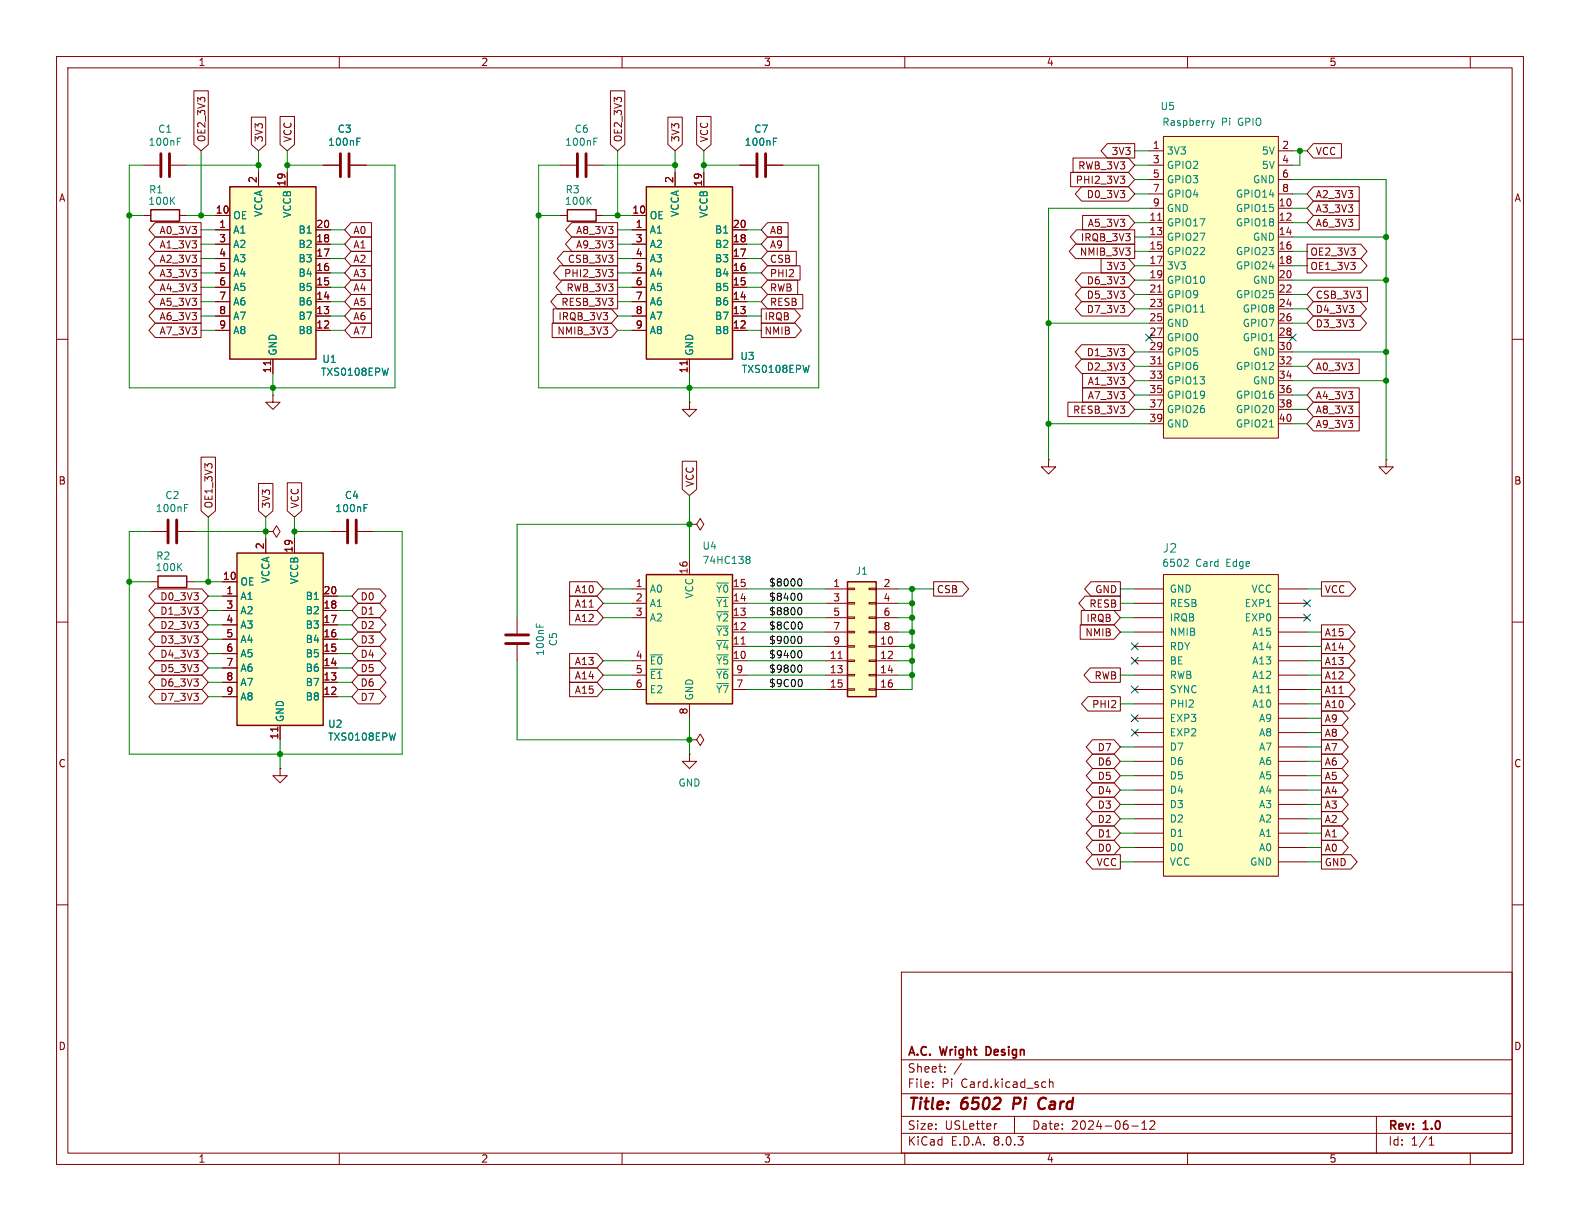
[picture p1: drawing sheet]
<svg xmlns="http://www.w3.org/2000/svg" width="279mm" height="216mm" viewBox="0 0 279 216" stroke-linecap="round" stroke-linejoin="round" font-family="sans-serif">
<g fill="none" stroke="#840000" stroke-width=".18">
<path d="M10 10h259.4v195.9h-259.4zM12 12h255.4v191.9h-255.4zM60 10v2M110 10v2M160 10v2M210 10v2M260 10v2M10 60h2M267.4 60h2M10 110h2M267.4 110h2M10 160h2"/>
<path d="M267.4 160h2M159.4 171.9h108v32h-108zM159.4 197.4h108M159.4 193.4h108M159.4 187.4h108M164.9 192.1v.2M164.9 191.4v.1M167.1 189.4v.2M167.1 188.7v.1M170 188l-1.3 1.9M176.3 198.7l-.3 .1M179.4 197.4v3"/>
<path d="M185.6 190.8v1.5M185.6 191.4l.2-.1 .3 .1 .1 .9M200.1 199.1h1.2M201.9 199.7h.9M201.9 198.6l.5-.4v1.5M203.4 198.3l.5-.1 .2 .1 .1 .3-.9 1.1h.9M243.4 197.4v6.5M60 203.9v2M110 203.9v2M159.4 200.4h108M160 203.9v2M210 203.9v2"/>
<path d="M252.7 202.5h.9M252.7 201.4l.4-.4v1.5M260 203.9v2"/>
</g>
<path d="M179.4 194.1l-.3 2M183.7 195.8a.68 .68 0 0 0 1 .2M184.6 194.1a.77 .77 0 0 0-.8 .5" fill="none" stroke="#840000" stroke-width=".4"/>
<path d="M174.7 185.1h-.3v1.5h.3" fill="none" stroke="#840000" stroke-width=".3"/>
<path d="M205.7 101.6h20.4v53.3h-20.4z" fill="#ffffc2"/>
<g fill="none" stroke="#840000" stroke-width=".18">
<path d="M121.9 71.1v1.3h1.3l-1.3 1.3-1.3-1.3h1.3M121.9 71.1h.1M91.4 109.2v2.8M91.4 114v2.8M200.7 119.4h5M200.7 116.8h5M200.7 114.3h5M200.7 111.8h5M200.7 109.2h5M200.7 106.7h5M200.7 104.1h5M205.7 101.6h20.4v53.3h-20.4z"/>
<path d="M226.1 119.4h5M226.1 116.8h5M226.1 114.3h5M226.1 111.8h5M226.1 109.2h5M226.1 106.7h5M226.1 104.1h5M121.9 130.8h1.3l.6-1 .7 1-.7 1-.6-1M121.9 130.8h.1M200.7 124.5h5M200.7 121.9h5M200.7 139.7h5"/>
<path d="M200.7 137.2h5M200.7 134.6h5M200.7 132.1h5M200.7 129.5h5M200.7 127h5M226.1 124.5h5M226.1 121.9h5M226.1 139.7h5M226.1 137.2h5M226.1 134.6h5M226.1 132.1h5M226.1 129.5h5"/>
<path d="M226.1 127h5M200.7 149.9h5M200.7 147.3h5M200.7 144.8h5M200.7 142.2h5M200.7 152.4h5M226.1 149.9h5M226.1 147.3h5M226.1 144.8h5M226.1 142.2h5M226.1 152.4h5"/>
</g>
<path d="M209.9 98.9l.2 .2v.3l-.8 .7h.8M94.8 110.3v.6M95.4 110.5v.4" fill="none" stroke="#008484" stroke-width=".18"/>
<path d="M89.4 113.8h4.1M89.4 112.3h4.1" fill="none" stroke="#840000" stroke-width=".51"/>
<path d="M149.9 102.9h5v20.3h-5z" fill="#ffffc2"/>
<g fill="none" stroke="#840000" stroke-width=".18">
<path d="M146 104.1h3.9M146 114.3h3.9M146 116.8h3.9M146 119.4h3.9M146 106.7h3.9M146 109.2h3.9M146 111.8h3.9M148.2 116.4h.7M149.9 119.3h1.2v.2h-1.2zM149.9 116.7h1.2v.3h-1.2zM149.9 114.2h1.2v.2h-1.2zM149.9 111.6h1.2v.3h-1.2z"/>
<path d="M149.9 109.1h1.2v.2h-1.2zM149.9 106.6h1.2v.2h-1.2zM149.9 104h1.2v.3h-1.2zM153.7 119.3h1.2v.2h-1.2zM153.7 116.7h1.2v.3h-1.2zM153.7 114.2h1.2v.2h-1.2zM153.7 111.6h1.2v.3h-1.2zM153.7 109.1h1.2v.2h-1.2zM153.7 106.6h1.2v.2h-1.2zM153.7 104h1.2v.3h-1.2zM154.9 104.1h3.8M154.9 114.3h3.8"/>
<path d="M154.9 116.8h3.8M154.9 119.4h3.8M154.9 106.7h3.8M154.9 109.2h3.8M154.9 111.8h3.8M146 121.9h3.9M149.9 121.8h1.2v.2h-1.2zM153.7 121.8h1.2v.2h-1.2zM154.9 121.9h3.8"/>
</g>
<path d="M149.9 102.9h5v20.3h-5z" fill="none" stroke="#840000" stroke-width=".25"/>
<path d="M114.3 101.6h15.2v22.9h-15.2z" fill="#ffffc2"/>
<path d="M114.3 101.6h15.2v22.9h-15.2z" fill="none" stroke="#840000" stroke-width=".25"/>
<g fill="none" stroke="#840000" stroke-width=".18">
<path d="M47 94h1.3l.6-1 .6 1-.6 1-.6-1M47 94h.1M121.9 92.7h1.3l.6-1 .7 1-.7 1-.6-1M121.9 92.7h.1M121.9 99.1v2.5M111.8 104.1h2.5M111.8 116.8h2.5M111.8 109.2h2.5M111.8 106.7h2.5M111.8 119.4h2.5M129.5 104.1h2.6M129.5 116.8h2.6"/>
<path d="M129.5 114.3h2.6M129.5 111.8h2.6M129.5 109.2h2.6M129.5 106.7h2.6M129.5 119.4h2.6M131.1 113.9h.7M111.8 121.9h2.5M121.9 133.4v1.2h1.3l-1.3 1.3-1.3-1.3h1.3M121.9 133.4h.1M121.9 124.5v2.5M129.5 121.9h2.6"/>
</g>
<path d="M132 98.9h.1M132 98.4h.4l.2 .1v.2l-.2 .2M132.1 98.9h.3M132.1 98.9l-.1 .1M132.4 98.9l.2 .3v.3l-.2 .1h-.4M115 115.8h2.1M126.8 103.1h2" fill="none" stroke="#008484" stroke-width=".18"/>
<path d="M114.3 33h15.2v30.5h-15.2z" fill="#ffffc2"/>
<path d="M114.3 33h15.2v30.5h-15.2zM27.9 101.9h5.1v2h-5.1z" fill="none" stroke="#840000" stroke-width=".25"/>
<g fill="none" stroke="#840000" stroke-width=".18">
<path d="M111.8 38.1h2.5M119.4 30.5v2.5M124.5 30.5v2.5M130.8 29.2h2.8M135.6 29.2h2.8M111.8 40.6h2.5M111.8 58.4h2.5M111.8 55.9h2.5M111.8 53.3h2.5M111.8 50.8h2.5M111.8 48.3h2.5M111.8 45.7h2.5"/>
<path d="M111.8 43.2h2.5M129.5 40.6h2.6M129.5 58.4h2.6M129.5 55.9h2.6M129.5 53.3h2.6M129.5 50.8h2.6M129.5 48.3h2.6M129.5 45.7h2.6M129.5 43.2h2.6M121.5 63.8v.7M121.9 63.5v2.5M26.7 94h2.8"/>
<path d="M31.5 94h2.8M26.7 102.9h1.2M33 102.9h1.3"/>
</g>
<path d="M136.8 25h.4M136.8 24.4h.6M143.1 64.6l-.3 1.3M32.2 99.6l-.8 .8M32.6 89.8h.5M32.6 89.2h.6M31.6 100.2l.6 .7" fill="none" stroke="#008484" stroke-width=".18"/>
<path d="M133.9 27.2v4M135.4 27.2v4M29.7 91.9v4.1M31.2 91.9v4.1" fill="none" stroke="#840000" stroke-width=".51"/>
<path d="M40.6 33h15.3v30.5h-15.3z" fill="#ffffc2"/>
<path d="M40.6 33h15.3v30.5h-15.3zM100.3 37.1h5.1v2h-5.1z" fill="none" stroke="#840000" stroke-width=".25"/>
<g fill="none" stroke="#840000" stroke-width=".18">
<path d="M38.1 38.1h2.5M45.7 30.5v2.5M50.8 30.5v2.5M57.1 29.2h2.8M62 29.2h2.8M99.1 38.1h1.2M99.1 29.2h2.8M103.9 29.2h2.8M105.4 38.1h1.3M38.1 40.6h2.5M38.1 58.4h2.5M38.1 55.9h2.5"/>
<path d="M38.1 53.3h2.5M38.1 50.8h2.5M38.1 48.3h2.5M38.1 45.7h2.5M38.1 43.2h2.5M55.9 40.6h2.5M55.9 58.4h2.5M55.9 55.9h2.5M55.9 53.3h2.5M55.9 50.8h2.5M55.9 48.3h2.5M55.9 45.7h2.5"/>
<path d="M55.9 43.2h2.5M47.8 63.8v.7M48.3 69.9v1.2h1.2l-1.2 1.3-1.3-1.3h1.3M48.3 69.9h.1M48.3 63.5v2.5M245.1 81.3v1.3h1.3l-1.3 1.2-1.3-1.2h1.3M245.1 81.3h.1"/>
</g>
<path d="M63.1 25h.4M63.1 24.4h.6M104 35.4l.5 .7M104.5 34.9l-.7 .7M105 25h.4M105 24.4h.6M68.7 65.1l-.3 1.3" fill="none" stroke="#008484" stroke-width=".18"/>
<path d="M60.2 27.2v4M61.7 27.2v4M102.1 27.2v4M103.6 27.2v4" fill="none" stroke="#840000" stroke-width=".51"/>
<path d="M205.7 24.1h20.4v53.4h-20.4z" fill="#ffffc2"/>
<g fill="none" stroke="#840000" stroke-width=".18">
<path d="M203.2 26.7h2.5M203.2 36.8h2.5M203.2 39.4h2.5M203.2 29.2h2.5M203.2 31.8h2.5M203.2 34.3h2.5M204.7 39h.7M205.7 24.1h20.4v53.4h-20.4zM226.1 26.7h2.5M226.1 36.8h2.5M226.1 39.4h2.5M226.1 29.2h2.5"/>
<path d="M226.1 31.8h2.5M226.1 34.3h2.5M203.2 41.9h2.5M203.2 44.5h2.5M203.2 47h2.5M203.2 49.5h2.5M203.2 52.1h2.5M203.2 54.6h2.5M203.2 57.2h2.5M203.2 59.7h2.5M204.7 51.7h.7M226.1 41.9h2.5"/>
<path d="M226.1 44.5h2.5M226.1 47h2.5M226.1 49.5h2.5M226.1 52.1h2.5M226.1 54.6h2.5M226.1 57.2h2.5M226.1 59.7h2.5M203.2 62.2h2.5M203.2 64.8h2.5M203.2 67.3h2.5M203.2 69.9h2.5M203.2 72.4h2.5"/>
<path d="M203.2 74.9h2.5M204.7 64.4h.7M226.1 62.2h2.5M226.1 64.8h2.5M226.1 67.3h2.5M226.1 69.9h2.5M226.1 72.4h2.5M226.1 74.9h2.5M185.4 81.3v1.3h1.3l-1.3 1.2-1.3-1.2h1.3M185.4 81.3h.1"/>
</g>
<path d="M214.1 21.3l.3 .9M214.4 22.2l-.3 .4M214.7 21.3l-.3 .9M212.3 55.2h.7M224.5 75.5h.7" fill="none" stroke="#008484" stroke-width=".18"/>
<path d="M41.9 97.8h15.2v30.5h-15.2z" fill="#ffffc2"/>
<path d="M26.7 37.1h5v2h-5zM41.9 97.8h15.2v30.5h-15.2z" fill="none" stroke="#840000" stroke-width=".25"/>
<g fill="none" stroke="#840000" stroke-width=".18">
<path d="M34.3 16.1h2.5v9.5l-1.2 1.1-1.3-1.1zM107.9 16.1h2.6v9.5l-1.3 1.1-1.3-1.1zM25.4 38.1h1.3M25.4 29.2h2.8M27.5 39.4h8.1v2.5h-8.1l-1.2-1.3zM30.2 29.2h2.8M31.7 38.1h1.3M38.1 38.1h2.5M44.4 20.7h2.6v4.9l-1.3 1.1-1.3-1.1zM45.7 30.5v2.5M49.5 20.6h2.6v5l-1.3 1.1-1.3-1.1zM50.8 30.5v2.5"/>
<path d="M57.1 29.2h2.8M62 29.2h2.8M62.1 39.4h3.6v2.5h-3.6l-1.1-1.3zM101.1 39.4h8.1v2.5h-8.1l-1.1-1.3zM111.8 38.1h2.5M118.1 20.7h2.6v4.9l-1.3 1.1-1.3-1.1zM119.4 30.5v2.5M123.2 20.6h2.5v5l-1.2 1.1-1.3-1.1zM124.5 30.5v2.5M130.8 29.2h2.8M135.6 29.2h2.8M135.7 39.4h3.7v2.5h-3.7l-1.1-1.3z"/>
<path d="M189.3 30.5h10.2l1.2 1.3-1.2 1.2h-10.2zM189.7 27.9h9.8l1.2 1.3-1.2 1.3h-9.8zM191.3 33h8.2l1.2 1.3-1.2 1.3h-8.2l-1.2-1.3zM191.4 38.1h8.1l1.2 1.3-1.2 1.2h-8.1zM195.8 25.4h4.9v2.5h-4.9l-1.1-1.2zM198.1 31.2h.8l-.4 .4M198.6 31.6l.3 .3v.3l-.3 .2M232.3 25.4h4.9v2.5h-4.9l-1.2-1.2zM232.3 35.6h8.1v2.5h-8.1l-1.2-1.3zM232.3 38.1h8.1v2.5h-8.1l-1.2-1.2zM232.3 33h8.1v2.6h-8.1l-1.2-1.3zM27.5 57.1h8.1v2.6h-8.1l-1.2-1.3z"/>
<path d="M27.5 54.6h8.1v2.6h-8.1l-1.2-1.3zM27.5 52.1h8.1v2.5h-8.1l-1.2-1.3zM27.5 49.5h8.1v2.6h-8.1l-1.2-1.3zM27.5 47h8.1v2.5h-8.1l-1.2-1.2zM27.5 41.9h8.1v2.6h-8.1l-1.2-1.3zM27.5 44.4h8.1v2.6h-8.1l-1.2-1.3zM38.1 40.6h2.5M38.1 58.4h2.5M38.1 55.9h2.5M38.1 53.3h2.5M38.1 50.8h2.5M38.1 48.3h2.5"/>
<path d="M38.1 45.7h2.5M38.1 43.2h2.5M55.9 40.6h2.5M55.9 58.4h2.5M55.9 55.9h2.5M55.9 53.3h2.5M55.9 50.8h2.5M55.9 48.3h2.5M55.9 45.7h2.5M55.9 43.2h2.5M62.1 49.5h3.6v2.6h-3.6l-1.1-1.3zM62.1 57.1h3.6v2.6h-3.6l-1.1-1.3z"/>
<path d="M62.1 47h3.6v2.5h-3.6l-1.1-1.2zM62.1 52.1h3.6v2.5h-3.6l-1.1-1.3zM62.1 54.6h3.6v2.6h-3.6l-1.1-1.3zM62.1 44.4h3.6v2.6h-3.6l-1.1-1.3zM62.1 41.9h3.6v2.6h-3.6l-1.1-1.3zM97.6 57.1h10.5l1.1 1.3-1.1 1.3h-10.5zM97.8 54.6h10.3l1.1 1.3-1.1 1.3h-10.3zM98.5 52.1h10.7v2.5h-10.7l-1.1-1.3zM99 47h10.2v2.5h-10.2l-1.1-1.2zM99.4 49.5h9.8v2.6h-9.8l-1.1-1.3zM99.7 44.4h9.5v2.6h-9.5l-1.2-1.3zM101.1 41.9h8.1v2.6h-8.1l-1.1-1.3z"/>
<path d="M107.6 47.7h.8l-.4 .4M108.2 48.1l.2 .3v.3l-.2 .2M111.8 40.6h2.5M111.8 58.4h2.5M111.8 55.9h2.5M111.8 53.3h2.5M111.8 50.8h2.5M111.8 48.3h2.5M111.8 45.7h2.5M111.8 43.2h2.5M129.5 40.6h2.6M129.5 58.4h2.6"/>
<path d="M129.5 55.9h2.6M129.5 53.3h2.6M129.5 50.8h2.6M129.5 48.3h2.6M129.5 45.7h2.6M129.5 43.2h2.6M134.6 54.6h5.8l1.1 1.3-1.1 1.3h-5.8zM134.6 57.1h6l1.1 1.3-1.1 1.3h-6zM135.7 41.9h3.7v2.6h-3.7l-1.1-1.3zM135.7 52.1h6.3v2.5h-6.3l-1.1-1.3zM135.7 49.5h5.4v2.6h-5.4l-1.1-1.3zM135.7 47h5.8v2.5h-5.8l-1.1-1.2z"/>
<path d="M135.7 44.4h5.1v2.6h-5.1l-1.1-1.3zM190.2 43.2h10.5v2.5h-10.5l-1.1-1.2zM190.4 40.6h10.3v2.6h-10.3l-1.1-1.3zM191.3 53.3h8.2l1.2 1.3-1.2 1.3h-8.2l-1.2-1.3zM191.3 50.8h8.2l1.2 1.3-1.2 1.2h-8.2l-1.2-1.2zM191.3 48.3h8.2l1.2 1.2-1.2 1.3h-8.2l-1.2-1.3zM194.7 45.7h4.8l1.2 1.3-1.2 1.3h-4.8zM231.1 45.7h9.5l1.1 1.3-1.1 1.3h-9.5zM231.1 43.2h9.5l1.1 1.3-1.1 1.2h-9.5zM232.3 55.9h8.2l1.2 1.3-1.2 1.2h-8.2l-1.2-1.2zM232.3 53.3h8.2l1.2 1.3-1.2 1.3h-8.2l-1.2-1.3zM232.3 50.8h9.5v2.5h-9.5l-1.2-1.2z"/>
<path d="M47.8 63.8v.7M48.3 63.5v2.5M121.5 63.8v.7M121.9 63.5v2.5M188.8 71.1h10.7l1.2 1.3-1.2 1.3h-10.7zM191.3 63.5h8.2l1.2 1.3-1.2 1.2h-8.2l-1.2-1.2zM191.3 61h8.2l1.2 1.2-1.2 1.3h-8.2l-1.2-1.3zM191.4 66h8.1l1.2 1.3-1.2 1.3h-8.1zM191.4 68.6h8.1l1.2 1.3-1.2 1.2h-8.1zM232.3 68.6h8.1v2.5h-8.1l-1.2-1.2zM232.3 71.1h8.1v2.6h-8.1l-1.2-1.3zM232.3 73.7h8.1v2.5h-8.1l-1.2-1.3z"/>
<path d="M232.3 63.5h8.1v2.5h-8.1l-1.2-1.2zM35.6 80.8h2.5v9.5l-1.3 1.1-1.2-1.1zM45.7 85.5h2.6v4.8l-1.3 1.1-1.3-1.1zM47 95.3v2.5M50.8 85.4h2.5v4.9l-1.2 1.1-1.3-1.1zM52.1 95.3v2.5M58.4 94h2.8M63.2 94h2.8M120.6 81.6h2.6v4.9l-1.3 1.1-1.3-1.1zM27.4 111.8h8.3l1.1 1.2-1.1 1.3h-8.3l-1.1-1.3zM27.4 106.7h8.3l1.1 1.3-1.1 1.2h-8.3l-1.1-1.2zM27.4 109.2h8.3l1.1 1.3-1.1 1.3h-8.3l-1.1-1.3z"/>
<path d="M27.4 104.1h8.3l1.1 1.3-1.1 1.3h-8.3l-1.1-1.3zM27.4 114.3h8.3l1.1 1.3-1.1 1.2h-8.3l-1.1-1.2zM27.4 116.8h8.3l1.1 1.3-1.1 1.3h-8.3l-1.1-1.3zM27.4 119.4h8.3l1.1 1.3-1.1 1.2h-8.3l-1.1-1.2zM39.4 105.4h2.5M39.4 102.9h2.5M39.4 118.1h2.5M39.4 115.6h2.5M39.4 113h2.5M39.4 110.5h2.5M39.4 108h2.5M57.1 105.4h2.6"/>
<path d="M57.1 118.1h2.6M57.1 115.6h2.6M57.1 113h2.6M57.1 110.5h2.6M57.1 108h2.6M63.3 119.4h3.9l1.1 1.3-1.1 1.2h-3.9l-1.1-1.2zM63.3 116.8h3.9l1.1 1.3-1.1 1.3h-3.9l-1.1-1.3zM63.3 106.7h3.9l1.1 1.3-1.1 1.2h-3.9l-1.1-1.2zM63.3 104.1h3.9l1.1 1.3-1.1 1.3h-3.9l-1.1-1.3zM63.3 111.8h3.9l1.1 1.2-1.1 1.3h-3.9l-1.1-1.3zM63.3 109.2h3.9l1.1 1.3-1.1 1.3h-3.9l-1.1-1.3zM63.3 114.3h3.9l1.1 1.3-1.1 1.2h-3.9l-1.1-1.2z"/>
<path d="M100.7 115.6h4.9l1.1 1.2-1.1 1.3h-4.9zM100.7 118.1h4.9l1.1 1.3-1.1 1.3h-4.9zM100.7 105.4h4.9l1.1 1.3-1.1 1.3h-4.9zM100.7 102.9h4.9l1.1 1.2-1.1 1.3h-4.9zM100.7 107.9h4.9l1.1 1.3-1.1 1.3h-4.9zM165.1 102.9h5.1l1.1 1.2-1.1 1.3h-5.1zM191 110.5h6l1.1 1.3-1.1 1.2h-6zM191.2 107.9h5.8l1.1 1.3-1.1 1.3h-5.8zM191.9 105.4h6.2v2.6h-6.2l-1.1-1.3zM192.8 118.1h5.3v2.6h-5.3l-1.1-1.3zM192.9 102.9h5.2v2.5h-5.2l-1.1-1.3zM233.7 102.9h4.9l1.2 1.2-1.2 1.3h-4.9z"/>
<path d="M233.7 115.6h4.8l1.1 1.2-1.1 1.3h-4.8zM233.7 113h4.8l1.1 1.3-1.1 1.3h-4.8zM233.7 110.5h4.8l1.1 1.3-1.1 1.2h-4.8zM233.7 118.1h4.8l1.1 1.3-1.1 1.3h-4.8zM27.4 121.9h8.3l1.1 1.3-1.1 1.3h-8.3l-1.1-1.3zM39.4 123.2h2.5M39.4 120.7h2.5M49.1 128.6v.7M49.5 135.9v1.3h1.3l-1.3 1.2-1.2-1.2h1.2M49.5 135.9h.1M49.5 128.3v2.5M57.1 123.2h2.6"/>
<path d="M57.1 120.7h2.6M63.3 121.9h3.9l1.1 1.3-1.1 1.3h-3.9l-1.1-1.3zM100.7 120.6h4.9l1.1 1.3-1.1 1.3h-4.9zM192.4 123.2h5.7v2.5h-5.7l-1.1-1.2zM193.2 135.9h3.8l1.1 1.3-1.1 1.2h-3.8l-1.1-1.2zM193.2 138.4h3.8l1.1 1.3-1.1 1.3h-3.8l-1.1-1.3zM193.2 130.8h3.8l1.1 1.3-1.1 1.3h-3.8l-1.1-1.3zM193.2 133.3h3.8l1.1 1.3-1.1 1.3h-3.8l-1.1-1.3zM233.7 123.2h4.8l1.1 1.3-1.1 1.2h-4.8zM233.7 120.6h4.8l1.1 1.3-1.1 1.3h-4.8zM233.7 128.3h3.6l1.1 1.2-1.1 1.3h-3.6zM233.7 125.7h3.6l1.1 1.3-1.1 1.3h-3.6z"/>
<path d="M233.7 130.8h3.6l1.1 1.3-1.1 1.3h-3.6zM233.7 138.4h3.6l1.1 1.3-1.1 1.3h-3.6zM233.7 133.3h3.6l1.1 1.3-1.1 1.3h-3.6zM233.7 135.9h3.6l1.1 1.3-1.1 1.2h-3.6zM193.2 151.1h4.9v2.6h-4.9l-1.2-1.3zM193.2 143.5h3.8l1.1 1.3-1.1 1.3h-3.8l-1.1-1.3zM193.2 148.6h3.8l1.1 1.3-1.1 1.2h-3.8l-1.1-1.2zM193.2 146h3.8l1.1 1.3-1.1 1.3h-3.8l-1.1-1.3zM193.2 141h3.8l1.1 1.2-1.1 1.3h-3.8l-1.1-1.3zM233.7 143.5h3.6l1.1 1.3-1.1 1.3h-3.6zM233.7 146h3.6l1.1 1.3-1.1 1.3h-3.6zM233.7 141h3.6l1.1 1.2-1.1 1.3h-3.6z"/>
<path d="M233.7 151.1h5.2l1.1 1.3-1.1 1.3h-5.2zM233.7 148.6h3.6l1.1 1.3-1.1 1.2h-3.6z"/>
</g>
<g fill="none" stroke="#008484" stroke-width=".18">
<path d="M30.3 35.4l.6 .7M30.9 34.9l-.7 .7M31.4 25h.4M31.4 24.4h.6M63.1 25h.4M63.1 24.4h.6M136.8 25h.4M136.8 24.4h.6M68.7 65.1l-.3 1.3M143.1 64.6l-.3 1.3M64.4 89.8h.4M64.4 89.2h.6"/>
<path d="M69.9 129.6l-.3 1.3"/>
</g>
<path d="M28.4 27.2v4M30 27.2v4M61.5 91.9v4.1M63 91.9v4.1" fill="none" stroke="#840000" stroke-width=".51"/>
<path d="M141.3 112.6l.1-.1a.68 .68 0 0 1 .4 .7 .68 .68 0 0 1-.4 .6l-.1-.1M141.3 102.4h.1a.68 .68 0 0 1 .4 .6 .68 .68 0 0 1-.4 .6h-.1M141.3 105l.1-.1a.68 .68 0 0 1 .4 .6 .68 .68 0 0 1-.4 .7l-.1-.1M141.3 107.5l.1-.1a.68 .68 0 0 1 .4 .7 .68 .68 0 0 1-.4 .6l-.1-.1M141.3 115.1h.1a.68 .68 0 0 1 .4 .6 .68 .68 0 0 1-.4 .6h-.1M141.3 117.7l.1-.1a.68 .68 0 0 1 .4 .6 .68 .68 0 0 1-.4 .7l-.1-.1M141.6 110a.79 .79 0 0 1 0 1.2M141.6 120.1a.79 .79 0 0 1 0 1.3" fill="none" stroke="#000" stroke-width=".18"/>
<g fill="none" stroke="#008400" stroke-width=".18">
<path d="M22.9 38.1h2.5M25.4 29.2h-2.5v39.4h46.9v-39.4h-5M33 38.1h5.1M33 29.2h12.7M35.6 26.7v11.4M45.7 26.7v3.8M50.8 29.2h6.3M50.8 26.7v3.8M95.2 38.1h3.9M99.1 29.2h-3.9v39.4h49.6v-39.4h-6.4M106.7 38.1h5.1M106.7 29.2h12.7"/>
<path d="M109.2 26.7v11.4M119.4 26.7v3.8M124.5 29.2h6.3M124.5 26.7v3.8M200.7 29.2h2.5M200.7 34.3h2.5M200.7 39.4h2.5M200.7 31.8h2.5M200.7 26.7h2.5M203.2 36.8h-17.8v44.5M228.6 31.8h16.5v49.5M228.6 36.8h2.5"/>
<path d="M228.6 34.3h2.5M228.6 39.4h2.5M228.6 26.7h2.5M229.9 26.7v2.5h-1.3M35.6 58.4h2.5M35.6 50.8h2.5M35.6 45.7h2.5M35.6 48.3h2.5M35.6 43.2h2.5M35.6 40.6h2.5M35.6 53.3h2.5M35.6 55.9h2.5"/>
<path d="M58.4 58.4h2.6M58.4 50.8h2.6M58.4 45.7h2.6M58.4 48.3h2.6M58.4 43.2h2.6M58.4 40.6h2.6M58.4 53.3h2.6M58.4 55.9h2.6M109.2 58.4h2.6M109.2 50.8h2.6M109.2 45.7h2.6M109.2 48.3h2.6"/>
<path d="M109.2 43.2h2.6M109.2 40.6h2.6M109.2 53.3h2.6M109.2 55.9h2.6M132.1 58.4h2.5M132.1 50.8h2.5M132.1 45.7h2.5M132.1 48.3h2.5M132.1 43.2h2.5M132.1 40.6h2.5M132.1 53.3h2.5M132.1 55.9h2.5"/>
<path d="M185.4 57.2h17.8M200.7 49.5h2.5M200.7 47h2.5M200.7 44.5h2.5M200.7 54.6h2.5M200.7 52.1h2.5M200.7 41.9h2.5M228.6 49.5h16.5M228.6 47h2.5M228.6 44.5h2.5M228.6 54.6h2.5M228.6 57.2h2.5"/>
<path d="M228.6 52.1h2.5M228.6 41.9h16.5M48.3 66v3.9M121.9 66v5.1M185.4 74.9h17.8M200.7 67.3h2.5M200.7 62.2h2.5M200.7 64.8h2.5M200.7 69.9h2.5M200.7 72.4h2.5M228.6 67.3h16.5M228.6 62.2h16.5"/>
<path d="M228.6 64.8h2.5M228.6 74.9h2.5M228.6 69.9h2.5M228.6 72.4h2.5M26.7 94h-3.8v39.4h48.2v-39.4h-5.1M34.3 94h12.7M36.8 91.4v11.5M47 91.4v3.9M52.1 94h6.3M52.1 91.4v3.9M121.9 92.7h-30.5v16.5M121.9 87.6v11.5"/>
<path d="M22.9 102.9h3.8M34.3 102.9h5.1M36.8 105.4h2.6M36.8 108h2.6M36.8 110.5h2.6M36.8 113h2.6M36.8 115.6h2.6M36.8 118.1h2.6M59.7 105.4h2.5M59.7 108h2.5M59.7 110.5h2.5M59.7 113h2.5"/>
<path d="M59.7 115.6h2.5M59.7 118.1h2.5M91.4 116.8v14h30.5M106.7 116.8h5.1M106.7 109.2h5.1M106.7 119.4h5.1M106.7 106.7h5.1M106.7 104.1h5.1M132.1 116.8h13.9M132.1 109.2h13.9M132.1 119.4h13.9M132.1 111.8h13.9"/>
<path d="M132.1 106.7h13.9M132.1 114.3h13.9M132.1 104.1h13.9M158.7 116.8h2.6M158.7 109.2h2.6M158.7 119.4h2.6M158.7 111.8h2.6M158.7 106.7h2.6M158.7 114.3h2.6M158.7 104.1h6.4M161.3 104.1v17.8h-2.6M198.1 109.2h2.6"/>
<path d="M198.1 119.4h2.6M198.1 111.8h2.6M198.1 106.7h2.6M198.1 104.1h2.6M231.1 116.8h2.6M231.1 119.4h2.6M231.1 111.8h2.6M231.1 114.3h2.6M231.1 104.1h2.6M36.8 123.2h2.6M36.8 120.7h2.6M49.5 130.8v5.1"/>
<path d="M59.7 123.2h2.5M59.7 120.7h2.5M106.7 121.9h5.1M121.9 127v6.4M132.1 121.9h13.9M198.1 139.7h2.6M198.1 137.2h2.6M198.1 132.1h2.6M198.1 134.6h2.6M198.1 124.5h2.6M231.1 121.9h2.6M231.1 139.7h2.6"/>
<path d="M231.1 137.2h2.6M231.1 132.1h2.6M231.1 134.6h2.6M231.1 124.5h2.6M231.1 129.5h2.6M231.1 127h2.6M198.1 142.2h2.6M198.1 144.8h2.6M198.1 147.3h2.6M198.1 152.4h2.6M198.1 149.9h2.6M231.1 142.2h2.6"/>
<path d="M231.1 144.8h2.6M231.1 147.3h2.6M231.1 152.4h2.6M231.1 149.9h2.6"/>
</g>
<g fill="none" stroke="#000084" stroke-width=".18">
<path d="M202.6 59.1l1.2 1.2M203.8 59.1l-1.2 1.2M228 59.1l1.2 1.2M229.2 59.1l-1.2 1.2M200.1 113.7l1.2 1.2M200.1 116.2l1.2 1.2M201.3 113.7l-1.2 1.2M201.3 116.2l-1.2 1.2M230.5 108.6l1.2 1.2M230.5 106.1l1.2 1.2M231.7 108.6l-1.2 1.2M231.7 106.1l-1.2 1.2"/>
<path d="M200.1 121.3l1.2 1.2M200.1 126.4l1.2 1.2M200.1 128.9l1.2 1.2M201.3 121.3l-1.2 1.2M201.3 126.4l-1.2 1.2M201.3 128.9l-1.2 1.2"/>
</g>
<g fill="#008400" stroke="#008400" stroke-width=".18">
<circle cx="35.6" cy="38.1" r=".46"/>
<circle cx="22.9" cy="38.1" r=".46"/>
<circle cx="45.7" cy="29.2" r=".46"/>
<circle cx="52.1" cy="94" r=".46"/>
<circle cx="49.5" cy="133.4" r=".46"/>
<circle cx="124.5" cy="29.2" r=".46"/>
<circle cx="119.4" cy="29.2" r=".46"/>
<circle cx="109.2" cy="38.1" r=".46"/>
<circle cx="95.2" cy="38.1" r=".46"/>
<circle cx="50.8" cy="29.2" r=".46"/>
<circle cx="48.3" cy="68.6" r=".46"/>
<circle cx="36.8" cy="102.9" r=".46"/>
<circle cx="22.9" cy="102.9" r=".46"/>
<circle cx="47" cy="94" r=".46"/>
<circle cx="121.9" cy="92.7" r=".46"/>
<circle cx="121.9" cy="130.8" r=".46"/>
<circle cx="161.3" cy="111.8" r=".46"/>
<circle cx="161.3" cy="104.1" r=".46"/>
<circle cx="161.3" cy="116.8" r=".46"/>
<circle cx="161.3" cy="114.3" r=".46"/>
<circle cx="161.3" cy="119.4" r=".46"/>
<circle cx="161.3" cy="109.2" r=".46"/>
<circle cx="161.3" cy="106.7" r=".46"/>
<circle cx="121.9" cy="68.6" r=".46"/>
<circle cx="245.1" cy="41.9" r=".46"/>
<circle cx="245.1" cy="49.5" r=".46"/>
<circle cx="245.1" cy="62.2" r=".46"/>
<circle cx="245.1" cy="67.3" r=".46"/>
<circle cx="229.9" cy="26.7" r=".46"/>
<circle cx="185.4" cy="57.2" r=".46"/>
<circle cx="185.4" cy="74.9" r=".46"/>
</g>
<g font-size="2.8" fill="#840000">
<text x="160.4" y="196.8">Title:</text>
<text x="170.1" y="196.8">6502</text>
<text x="180" y="196.8">Pi</text>
<text x="185.3" y="196.8">Card</text>
</g>
<text font-size="2.1" fill="#008484" x="205.5" y="97.9">J2</text>
<g font-size="2.1" fill="#840000">
<text x="160.4" y="189.9">Sheet:</text>
<text x="160.4" y="187.1">A.C.</text>
<text x="166.4" y="187.1">Wright</text>
<text x="175" y="187.1">Design</text>
<text x="160.4" y="192.6">File:</text>
<text x="166.5" y="192.6">Pi</text>
<text x="170" y="192.6">Card.kicad_sch</text>
<text x="160.4" y="202.8">KiCad</text>
<text x="160.4" y="200">Size:</text>
<text x="167.1" y="200">USLetter</text>
<text x="168.1" y="202.8">E.D.A.</text>
<text x="175.7" y="202.8">8.0.3</text>
<text x="182.4" y="200">Date:</text>
<text x="189.4" y="200">2024-06-12</text>
<text x="245.4" y="200.2">Rev:</text>
<text x="245.4" y="202.8">Id:</text>
<text x="249.5" y="202.8">1/1</text>
<text x="251.8" y="200.2">1.0</text>
</g>
<g font-size="1.8" fill="#840000">
<text x="35" y="11.9">1</text>
<text x="85" y="11.9">2</text>
<text x="135" y="11.9">3</text>
<text x="185" y="11.9">4</text>
<text x="235" y="11.9">5</text>
<text x="36.5" y="25.2" transform="rotate(-90 36.5 25.2)">OE2_3V3</text>
<text x="46.7" y="25.2" transform="rotate(-90 46.7 25.2)">3V3</text>
<text x="51.8" y="25.2" transform="rotate(-90 51.8 25.2)">VCC</text>
<text x="110.2" y="25.2" transform="rotate(-90 110.2 25.2)">OE2_3V3</text>
<text x="120.3" y="25.2" transform="rotate(-90 120.3 25.2)">3V3</text>
<text x="125.4" y="25.2" transform="rotate(-90 125.4 25.2)">VCC</text>
<text x="196.5" y="27.6">3V3</text>
<text x="203.8" y="26.4">1</text>
<text x="203.8" y="29">3</text>
<text x="226.6" y="26.4">2</text>
<text x="226.6" y="29">4</text>
<text x="232.6" y="27.6">VCC</text>
<text x="10.3" y="35.9">A</text>
<text x="45.5" y="32.5" transform="rotate(-90 45.5 32.5)">2</text>
<text x="50.5" y="33.1" transform="rotate(-90 50.5 33.1)">19</text>
<text x="119.1" y="32.5" transform="rotate(-90 119.1 32.5)">2</text>
<text x="124.2" y="33.1" transform="rotate(-90 124.2 33.1)">19</text>
<text x="190.1" y="32.7">PHI2_3V3</text>
<text x="190.6" y="30.2">RWB_3V3</text>
<text x="192.1" y="35.2">D0_3V3</text>
<text x="203.8" y="31.5">5</text>
<text x="203.8" y="34">7</text>
<text x="226.6" y="31.5">6</text>
<text x="226.6" y="34">8</text>
<text x="232.6" y="35.2">A2_3V3</text>
<text x="267.7" y="35.9">A</text>
<text x="28.1" y="41.6">A0_3V3</text>
<text x="38.1" y="37.8">10</text>
<text x="38.7" y="40.4">1</text>
<text x="55.8" y="40.4">20</text>
<text x="62.4" y="41.6">A0</text>
<text x="101.8" y="41.6">A8_3V3</text>
<text x="111.7" y="37.8">10</text>
<text x="112.3" y="40.4">1</text>
<text x="129.5" y="40.4">20</text>
<text x="136" y="41.6">A8</text>
<text x="192.3" y="40.3">A5_3V3</text>
<text x="203.2" y="39.1">11</text>
<text x="203.2" y="41.7">13</text>
<text x="203.8" y="36.6">9</text>
<text x="226" y="36.6">10</text>
<text x="226" y="39.1">12</text>
<text x="226" y="41.7">14</text>
<text x="232.6" y="37.8">A3_3V3</text>
<text x="232.6" y="40.3">A6_3V3</text>
<text x="28.1" y="44.1">A1_3V3</text>
<text x="28.1" y="46.7">A2_3V3</text>
<text x="38.7" y="42.9">3</text>
<text x="38.7" y="45.5">4</text>
<text x="55.8" y="45.5">17</text>
<text x="55.8" y="42.9">18</text>
<text x="62.4" y="46.7">A2</text>
<text x="62.4" y="44.1">A1</text>
<text x="100.3" y="46.7">CSB_3V3</text>
<text x="101.8" y="44.1">A9_3V3</text>
<text x="112.3" y="42.9">3</text>
<text x="112.3" y="45.5">4</text>
<text x="129.5" y="45.5">17</text>
<text x="129.5" y="42.9">18</text>
<text x="136" y="44.1">A9</text>
<text x="136" y="46.7">CSB</text>
<text x="190.8" y="45.4">NMIB_3V3</text>
<text x="191" y="42.9">IRQB_3V3</text>
<text x="195.5" y="47.9">3V3</text>
<text x="203.2" y="44.2">15</text>
<text x="203.2" y="46.7">17</text>
<text x="226" y="44.2">16</text>
<text x="226" y="46.7">18</text>
<text x="231.6" y="47.9">OE1_3V3</text>
<text x="231.6" y="45.4">OE2_3V3</text>
<text x="28.1" y="51.8">A4_3V3</text>
<text x="28.1" y="49.2">A3_3V3</text>
<text x="38.7" y="48">5</text>
<text x="38.7" y="50.5">6</text>
<text x="38.7" y="53.1">7</text>
<text x="55.8" y="53.1">14</text>
<text x="55.8" y="50.5">15</text>
<text x="55.8" y="48">16</text>
<text x="62.4" y="51.8">A4</text>
<text x="62.4" y="49.2">A3</text>
<text x="99.7" y="49.2">PHI2_3V3</text>
<text x="100.1" y="51.8">RWB_3V3</text>
<text x="112.3" y="48">5</text>
<text x="112.3" y="50.5">6</text>
<text x="112.3" y="53.1">7</text>
<text x="129.5" y="53.1">14</text>
<text x="129.5" y="50.5">15</text>
<text x="129.5" y="48">16</text>
<text x="136" y="51.8">RWB</text>
<text x="136" y="49.2">PHI2</text>
<text x="192.1" y="53">D5_3V3</text>
<text x="192.1" y="50.5">D6_3V3</text>
<text x="203.2" y="49.3">19</text>
<text x="203.2" y="51.8">21</text>
<text x="226" y="49.3">20</text>
<text x="226" y="51.8">22</text>
<text x="232.6" y="53">CSB_3V3</text>
<text x="28.1" y="59.4">A7_3V3</text>
<text x="28.1" y="56.8">A6_3V3</text>
<text x="28.1" y="54.3">A5_3V3</text>
<text x="38.7" y="55.6">8</text>
<text x="38.7" y="58.2">9</text>
<text x="55.8" y="58.2">12</text>
<text x="55.8" y="55.6">13</text>
<text x="62.4" y="59.4">A7</text>
<text x="62.4" y="54.3">A5</text>
<text x="62.4" y="56.8">A6</text>
<text x="98.5" y="59.4">NMIB_3V3</text>
<text x="98.6" y="56.8">IRQB_3V3</text>
<text x="99.2" y="54.3">RESB_3V3</text>
<text x="112.3" y="55.6">8</text>
<text x="112.3" y="58.2">9</text>
<text x="129.5" y="58.2">12</text>
<text x="129.5" y="55.6">13</text>
<text x="135.1" y="56.8">IRQB</text>
<text x="135.1" y="59.4">NMIB</text>
<text x="136" y="54.3">RESB</text>
<text x="192.1" y="55.6">D7_3V3</text>
<text x="203.2" y="54.4">23</text>
<text x="203.2" y="56.9">25</text>
<text x="203.2" y="59.4">27</text>
<text x="226" y="54.4">24</text>
<text x="226" y="56.9">26</text>
<text x="226" y="59.4">28</text>
<text x="232.6" y="58.1">D3_3V3</text>
<text x="232.6" y="55.6">D4_3V3</text>
<text x="192.1" y="65.7">D2_3V3</text>
<text x="192.1" y="63.2">D1_3V3</text>
<text x="203.2" y="62">29</text>
<text x="203.2" y="64.5">31</text>
<text x="226" y="62">30</text>
<text x="226" y="64.5">32</text>
<text x="232.6" y="65.7">A0_3V3</text>
<text x="48" y="66.1" transform="rotate(-90 48 66.1)">11</text>
<text x="121.7" y="66.1" transform="rotate(-90 121.7 66.1)">11</text>
<text x="192.3" y="68.3">A1_3V3</text>
<text x="192.3" y="70.8">A7_3V3</text>
<text x="203.2" y="67.1">33</text>
<text x="203.2" y="69.6">35</text>
<text x="226" y="67.1">34</text>
<text x="226" y="69.6">36</text>
<text x="232.6" y="70.8">A4_3V3</text>
<text x="189.7" y="73.3">RESB_3V3</text>
<text x="203.2" y="72.1">37</text>
<text x="203.2" y="74.7">39</text>
<text x="226" y="72.1">38</text>
<text x="226" y="74.7">40</text>
<text x="232.6" y="73.3">A8_3V3</text>
<text x="232.6" y="75.9">A9_3V3</text>
<text x="10.3" y="85.9">B</text>
<text x="122.9" y="86.2" transform="rotate(-90 122.9 86.2)">VCC</text>
<text x="267.7" y="85.9">B</text>
<text x="37.8" y="90" transform="rotate(-90 37.8 90)">OE1_3V3</text>
<text x="47.9" y="90" transform="rotate(-90 47.9 90)">3V3</text>
<text x="53" y="90" transform="rotate(-90 53 90)">VCC</text>
<text x="46.7" y="97.2" transform="rotate(-90 46.7 97.2)">2</text>
<text x="51.8" y="97.8" transform="rotate(-90 51.8 97.8)">19</text>
<text x="121.7" y="101.6" transform="rotate(-90 121.7 101.6)">16</text>
<text x="28.2" y="106.4">D0_3V3</text>
<text x="39.3" y="102.6">10</text>
<text x="39.9" y="105.2">1</text>
<text x="39.9" y="107.7">3</text>
<text x="57.1" y="107.7">18</text>
<text x="57.1" y="105.2">20</text>
<text x="63.7" y="106.4">D0</text>
<text x="101.5" y="107.6">A11</text>
<text x="101.5" y="105.1">A10</text>
<text x="112.3" y="103.9">1</text>
<text x="112.3" y="106.4">2</text>
<text x="129.5" y="106.4">14</text>
<text x="129.5" y="103.9">15</text>
<text x="147.2" y="103.9">1</text>
<text x="147.2" y="106.4">3</text>
<text x="156.1" y="103.9">2</text>
<text x="156.1" y="106.4">4</text>
<text x="165.6" y="105.1">CSB</text>
<text x="192.5" y="107.6">RESB</text>
<text x="193.6" y="105.1">GND</text>
<text x="234.2" y="105.1">VCC</text>
<text x="28.2" y="114">D3_3V3</text>
<text x="28.2" y="108.9">D1_3V3</text>
<text x="28.2" y="111.4">D2_3V3</text>
<text x="39.9" y="110.2">4</text>
<text x="39.9" y="112.8">5</text>
<text x="57.1" y="112.8">16</text>
<text x="57.1" y="110.2">17</text>
<text x="63.7" y="108.9">D1</text>
<text x="63.7" y="114">D3</text>
<text x="63.7" y="111.4">D2</text>
<text x="101.5" y="110.2">A12</text>
<text x="112.3" y="109">3</text>
<text x="129.5" y="111.5">12</text>
<text x="129.5" y="109">13</text>
<text x="147.2" y="109">5</text>
<text x="147.2" y="111.5">7</text>
<text x="156.1" y="109">6</text>
<text x="156.1" y="111.5">8</text>
<text x="191.8" y="112.7">NMIB</text>
<text x="192" y="110.2">IRQB</text>
<text x="234.2" y="112.7">A15</text>
<text x="28.2" y="116.5">D4_3V3</text>
<text x="28.2" y="119.1">D5_3V3</text>
<text x="39.9" y="115.3">6</text>
<text x="39.9" y="117.9">7</text>
<text x="57.1" y="117.9">14</text>
<text x="57.1" y="115.3">15</text>
<text x="63.7" y="119.1">D5</text>
<text x="63.7" y="116.5">D4</text>
<text x="101.5" y="117.8">A13</text>
<text x="112.3" y="116.6">4</text>
<text x="112.3" y="119.1">5</text>
<text x="129.5" y="116.6">10</text>
<text x="129.5" y="114">11</text>
<text x="130.1" y="119.1">9</text>
<text x="146.6" y="116.6">11</text>
<text x="146.6" y="119.1">13</text>
<text x="147.2" y="114">9</text>
<text x="155.5" y="114">10</text>
<text x="155.5" y="116.6">12</text>
<text x="155.5" y="119.1">14</text>
<text x="234.2" y="117.8">A13</text>
<text x="234.2" y="115.3">A14</text>
<text x="28.2" y="124.1">D7_3V3</text>
<text x="28.2" y="121.6">D6_3V3</text>
<text x="39.9" y="120.4">8</text>
<text x="39.9" y="122.9">9</text>
<text x="57.1" y="122.9">12</text>
<text x="57.1" y="120.4">13</text>
<text x="63.7" y="124.1">D7</text>
<text x="63.7" y="121.6">D6</text>
<text x="101.5" y="120.3">A14</text>
<text x="101.5" y="122.9">A15</text>
<text x="112.3" y="121.7">6</text>
<text x="130.1" y="121.7">7</text>
<text x="146.6" y="121.7">15</text>
<text x="155.5" y="121.7">16</text>
<text x="193" y="125.4">PHI2</text>
<text x="193.4" y="120.3">RWB</text>
<text x="234.2" y="125.4">A10</text>
<text x="234.2" y="122.9">A11</text>
<text x="234.2" y="120.3">A12</text>
<text x="49.3" y="130.9" transform="rotate(-90 49.3 130.9)">11</text>
<text x="121.7" y="126.4" transform="rotate(-90 121.7 126.4)">8</text>
<text x="234.2" y="130.5">A8</text>
<text x="234.2" y="128">A9</text>
<text x="10.3" y="135.9">C</text>
<text x="194" y="133">D7</text>
<text x="194" y="135.6">D6</text>
<text x="234.2" y="133">A7</text>
<text x="234.2" y="135.6">A6</text>
<text x="267.7" y="135.9">C</text>
<text x="194" y="138.1">D5</text>
<text x="194" y="143.2">D3</text>
<text x="194" y="140.7">D4</text>
<text x="234.2" y="143.2">A3</text>
<text x="234.2" y="140.7">A4</text>
<text x="234.2" y="138.1">A5</text>
<text x="194" y="145.7">D2</text>
<text x="194" y="148.3">D1</text>
<text x="234.2" y="145.7">A2</text>
<text x="234.2" y="148.3">A1</text>
<text x="193.8" y="153.4">VCC</text>
<text x="194" y="150.8">D0</text>
<text x="234.2" y="153.4">GND</text>
<text x="234.2" y="150.8">A0</text>
<text x="10.3" y="185.9">D</text>
<text x="267.7" y="185.9">D</text>
<text x="35" y="205.8">1</text>
<text x="85" y="205.8">2</text>
<text x="135" y="205.8">3</text>
<text x="185" y="205.8">4</text>
<text x="235" y="205.8">5</text>
</g>
<g font-size="1.8" fill="#008484">
<text x="27.9" y="23.7">C1</text>
<text x="59.6" y="23.7">C3</text>
<text x="101.5" y="23.7">C6</text>
<text x="133.3" y="23.7">C7</text>
<text x="205.1" y="19.7">U5</text>
<text x="205.4" y="22.5">Raspberry</text>
<text x="216" y="22.5">Pi</text>
<text x="219" y="22.5">GPIO</text>
<text x="26.2" y="26">100nF</text>
<text x="57.9" y="26">100nF</text>
<text x="99.8" y="26">100nF</text>
<text x="131.6" y="26">100nF</text>
<text x="206.2" y="27.5">3V3</text>
<text x="223.1" y="27.5">5V</text>
<text x="26.3" y="34.4">R1</text>
<text x="99.9" y="34.4">R3</text>
<text x="206.2" y="30.1">GPIO2</text>
<text x="206.2" y="32.6">GPIO3</text>
<text x="206.2" y="35.2">GPIO4</text>
<text x="218.5" y="35.2">GPIO14</text>
<text x="221.5" y="32.6">GND</text>
<text x="223.1" y="30.1">5V</text>
<text x="26.1" y="36.4">100K</text>
<text x="41.1" y="41.5">A1</text>
<text x="41.1" y="39">OE</text>
<text x="46.6" y="38.4" transform="rotate(-90 46.6 38.4)">VCCA</text>
<text x="51.7" y="38.6" transform="rotate(-90 51.7 38.6)">VCCB</text>
<text x="52.7" y="41.5">B1</text>
<text x="99.8" y="36.4">100K</text>
<text x="114.8" y="41.5">A1</text>
<text x="114.8" y="39">OE</text>
<text x="120.2" y="38.4" transform="rotate(-90 120.2 38.4)">VCCA</text>
<text x="125.3" y="38.6" transform="rotate(-90 125.3 38.6)">VCCB</text>
<text x="126.3" y="41.5">B1</text>
<text x="206.2" y="40.2">GPIO17</text>
<text x="206.2" y="37.7">GND</text>
<text x="218.5" y="37.7">GPIO15</text>
<text x="218.5" y="40.2">GPIO18</text>
<text x="41.1" y="44">A2</text>
<text x="41.1" y="46.6">A3</text>
<text x="52.7" y="46.6">B3</text>
<text x="52.7" y="44">B2</text>
<text x="114.8" y="44">A2</text>
<text x="114.8" y="46.6">A3</text>
<text x="126.3" y="46.6">B3</text>
<text x="126.3" y="44">B2</text>
<text x="206.2" y="42.8">GPIO27</text>
<text x="206.2" y="45.3">GPIO22</text>
<text x="206.2" y="47.9">3V3</text>
<text x="218.5" y="45.3">GPIO23</text>
<text x="218.5" y="47.9">GPIO24</text>
<text x="221.5" y="42.8">GND</text>
<text x="41.1" y="49.1">A4</text>
<text x="41.1" y="51.7">A5</text>
<text x="52.7" y="51.7">B5</text>
<text x="52.7" y="49.1">B4</text>
<text x="114.8" y="49.1">A4</text>
<text x="114.8" y="51.7">A5</text>
<text x="126.3" y="51.7">B5</text>
<text x="126.3" y="49.1">B4</text>
<text x="206.2" y="50.4">GPIO10</text>
<text x="206.2" y="52.9">GPIO9</text>
<text x="218.5" y="52.9">GPIO25</text>
<text x="221.5" y="50.4">GND</text>
<text x="41.1" y="54.2">A6</text>
<text x="41.1" y="56.7">A7</text>
<text x="41.1" y="59.3">A8</text>
<text x="52.7" y="59.3">B8</text>
<text x="52.7" y="56.7">B7</text>
<text x="52.7" y="54.2">B6</text>
<text x="114.8" y="54.2">A6</text>
<text x="114.8" y="56.7">A7</text>
<text x="114.8" y="59.3">A8</text>
<text x="126.3" y="59.3">B8</text>
<text x="126.3" y="56.7">B7</text>
<text x="126.3" y="54.2">B6</text>
<text x="206.2" y="55.5">GPIO11</text>
<text x="206.2" y="58">GND</text>
<text x="219.7" y="55.5">GPIO8</text>
<text x="219.7" y="58">GPIO7</text>
<text x="49.1" y="63" transform="rotate(-90 49.1 63)">GND</text>
<text x="56.9" y="64.4">U1</text>
<text x="122.8" y="63" transform="rotate(-90 122.8 63)">GND</text>
<text x="130.8" y="63.9">U3</text>
<text x="206.2" y="60.6">GPIO0</text>
<text x="206.2" y="63.1">GPIO5</text>
<text x="206.2" y="65.6">GPIO6</text>
<text x="218.5" y="65.6">GPIO12</text>
<text x="219.7" y="60.6">GPIO1</text>
<text x="221.5" y="63.1">GND</text>
<text x="56.7" y="66.6">TXS0108EPW</text>
<text x="131.1" y="66.1">TXS0108EPW</text>
<text x="206.2" y="68.2">GPIO13</text>
<text x="206.2" y="70.7">GPIO19</text>
<text x="218.5" y="70.7">GPIO16</text>
<text x="221.5" y="68.2">GND</text>
<text x="206.2" y="73.3">GPIO26</text>
<text x="206.2" y="75.8">GND</text>
<text x="218.5" y="73.3">GPIO20</text>
<text x="218.5" y="75.8">GPIO21</text>
<text x="29.1" y="88.4">C2</text>
<text x="60.9" y="88.4">C4</text>
<text x="27.4" y="90.8">100nF</text>
<text x="59.2" y="90.8">100nF</text>
<text x="27.4" y="101.2">100K</text>
<text x="27.5" y="99.2">R2</text>
<text x="124.1" y="97.4">U4</text>
<text x="124.1" y="99.9">74HC138</text>
<text x="151.2" y="101.8">J1</text>
<text x="205.4" y="100.4">6502</text>
<text x="211.4" y="100.4">Card</text>
<text x="217" y="100.4">Edge</text>
<text x="42.4" y="106.3">A1</text>
<text x="42.4" y="103.7">OE</text>
<text x="47.9" y="103.2" transform="rotate(-90 47.9 103.2)">VCCA</text>
<text x="52.9" y="103.4" transform="rotate(-90 52.9 103.4)">VCCB</text>
<text x="54" y="106.3">B1</text>
<text x="114.8" y="105">A0</text>
<text x="114.8" y="107.5">A1</text>
<text x="122.8" y="105.9" transform="rotate(-90 122.8 105.9)">VCC</text>
<text x="126.5" y="107.5">~{Y1}</text>
<text x="126.5" y="105">~{Y0}</text>
<text x="206.8" y="105">GND</text>
<text x="206.8" y="107.5">RESB</text>
<text x="220" y="107.5">EXP1</text>
<text x="221.2" y="105">VCC</text>
<text x="42.4" y="108.8">A2</text>
<text x="42.4" y="111.4">A3</text>
<text x="42.4" y="113.9">A4</text>
<text x="54" y="113.9">B4</text>
<text x="54" y="111.4">B3</text>
<text x="54" y="108.8">B2</text>
<text x="114.8" y="110.1">A2</text>
<text x="126.5" y="112.6">~{Y3}</text>
<text x="126.5" y="110.1">~{Y2}</text>
<text x="206.8" y="110.1">IRQB</text>
<text x="206.8" y="112.6">NMIB</text>
<text x="220" y="110.1">EXP0</text>
<text x="221.3" y="112.6">A15</text>
<text x="42.4" y="116.4">A5</text>
<text x="42.4" y="119">A6</text>
<text x="54" y="119">B6</text>
<text x="54" y="116.4">B5</text>
<text x="96.4" y="116.1" transform="rotate(-90 96.4 116.1)">100nF</text>
<text x="98.7" y="114.4" transform="rotate(-90 98.7 114.4)">C5</text>
<text x="114.8" y="117.7">~{E0}</text>
<text x="126.5" y="117.7">~{Y5}</text>
<text x="126.5" y="115.2">~{Y4}</text>
<text x="206.8" y="117.7">BE</text>
<text x="206.8" y="115.2">RDY</text>
<text x="221.3" y="117.7">A13</text>
<text x="221.3" y="115.2">A14</text>
<text x="42.4" y="121.5">A7</text>
<text x="42.4" y="124.1">A8</text>
<text x="54" y="124.1">B8</text>
<text x="54" y="121.5">B7</text>
<text x="114.8" y="120.2">~{E1}</text>
<text x="114.8" y="122.8">E2</text>
<text x="122.8" y="124" transform="rotate(-90 122.8 124)">GND</text>
<text x="126.5" y="122.8">~{Y7}</text>
<text x="126.5" y="120.2">~{Y6}</text>
<text x="206.8" y="125.3">PHI2</text>
<text x="206.8" y="120.2">RWB</text>
<text x="206.8" y="122.8">SYNC</text>
<text x="221.3" y="125.3">A10</text>
<text x="221.3" y="122.8">A11</text>
<text x="221.3" y="120.2">A12</text>
<text x="50.4" y="127.8" transform="rotate(-90 50.4 127.8)">GND</text>
<text x="57.9" y="128.9">U2</text>
<text x="57.9" y="131.2">TXS0108EPW</text>
<text x="206.8" y="130.4">EXP2</text>
<text x="206.8" y="127.9">EXP3</text>
<text x="222.5" y="130.4">A8</text>
<text x="222.5" y="127.9">A9</text>
<text x="206.8" y="135.5">D6</text>
<text x="206.8" y="132.9">D7</text>
<text x="222.5" y="135.5">A6</text>
<text x="222.5" y="132.9">A7</text>
<text x="119.9" y="139.3">GND</text>
<text x="206.8" y="143.1">D3</text>
<text x="206.8" y="140.6">D4</text>
<text x="206.8" y="138">D5</text>
<text x="222.5" y="143.1">A3</text>
<text x="222.5" y="140.6">A4</text>
<text x="222.5" y="138">A5</text>
<text x="206.8" y="148.2">D1</text>
<text x="206.8" y="145.6">D2</text>
<text x="222.5" y="148.2">A1</text>
<text x="222.5" y="145.6">A2</text>
<text x="206.8" y="150.7">D0</text>
<text x="206.8" y="153.3">VCC</text>
<text x="221" y="153.3">GND</text>
<text x="222.5" y="150.7">A0</text>
</g>
<g font-size="1.8">
<text x="135.9" y="106.3">$8400</text>
<text x="135.9" y="103.8">$8000</text>
<text x="135.9" y="114">$9000</text>
<text x="135.9" y="111.4">$8C00</text>
<text x="135.9" y="108.9">$8800</text>
<text x="135.9" y="116.5">$9400</text>
<text x="135.9" y="119">$9800</text>
<text x="135.9" y="121.6">$9C00</text>
</g>
</svg>
